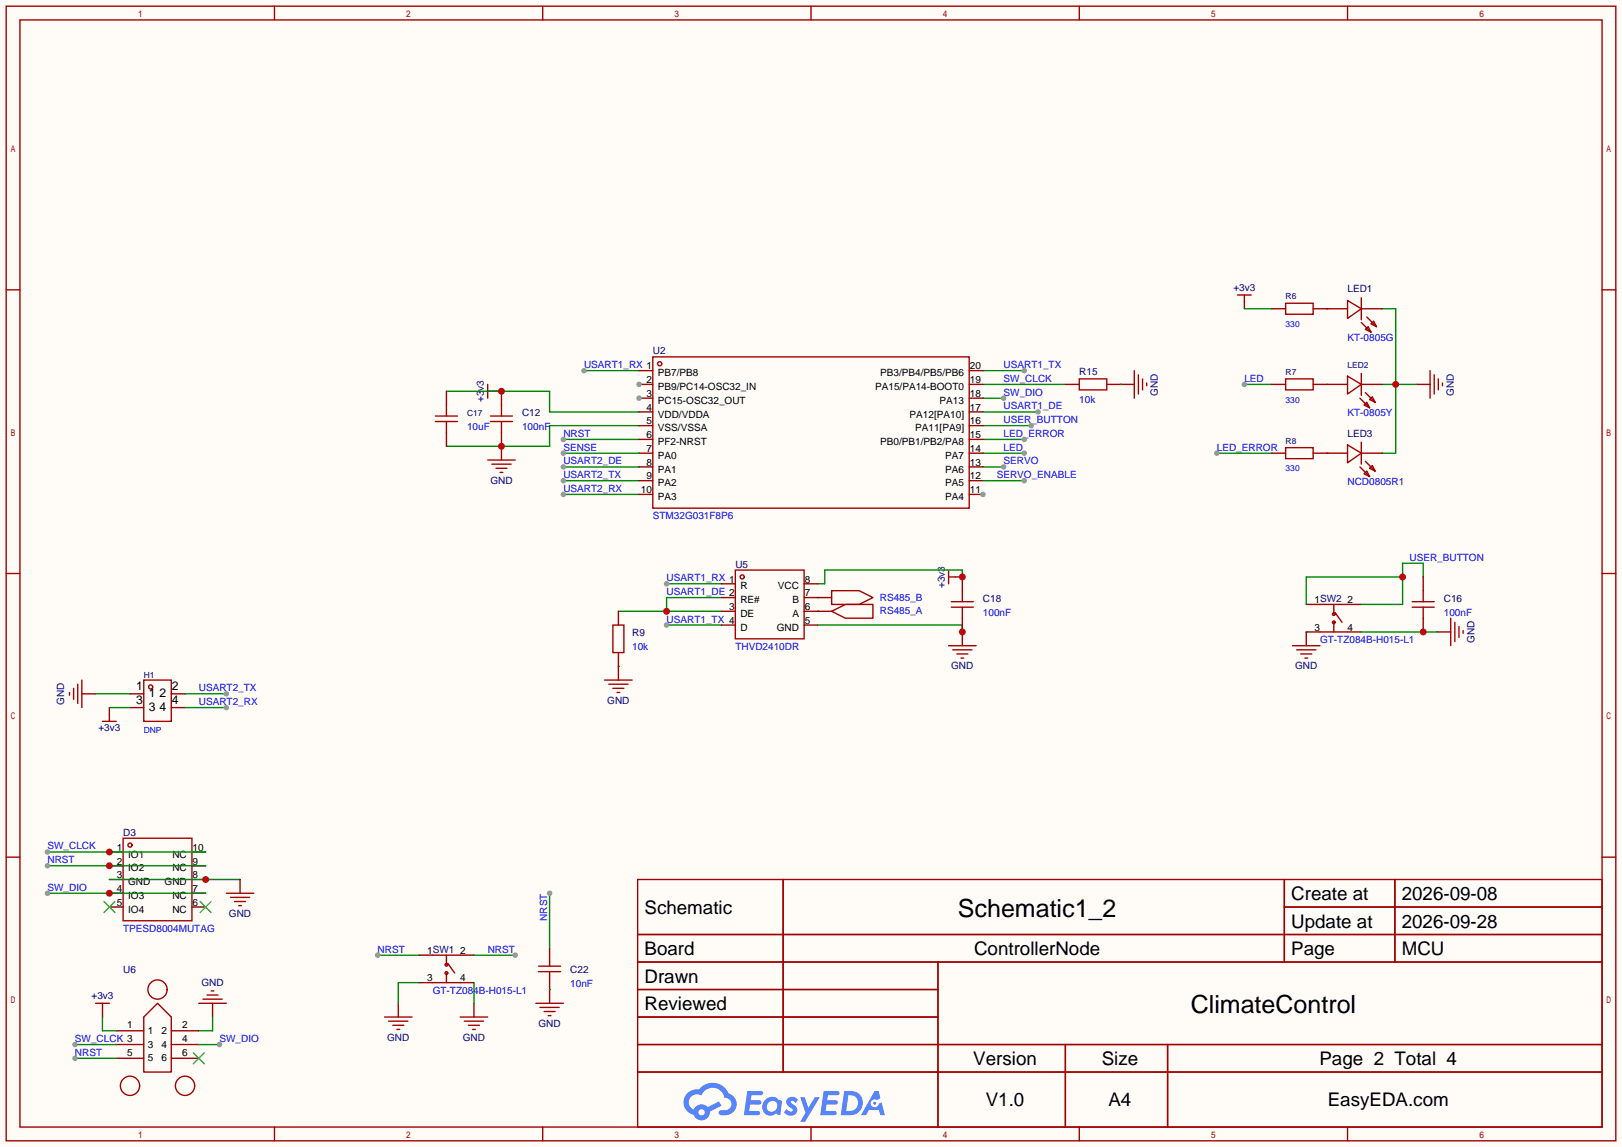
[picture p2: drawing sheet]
<svg xmlns="http://www.w3.org/2000/svg" width="299mm" height="212mm" viewBox="0 0 299 212" stroke-linecap="round" stroke-linejoin="round" font-family="sans-serif">
<path d="M0 0h299.5v211.8h-299.5z" fill="#fffcf7"/>
<g fill="none" stroke="#a10000" stroke-width=".25">
<path d="M1.1 1.1h297.2v209.6h-297.2zM3.7 3.7h292.1v204.5h-292.1zM50.7 1.1v2.6M100.2 1.1v2.6M149.7 1.1v2.6M199.3 1.1v2.6M248.8 1.1v2.6M1.1 53.5h2.6M295.8 53.5h2.5M1.1 105.9h2.6M295.8 105.9h2.5M1.1 158.3h2.6"/>
<path d="M295.8 158.3h2.5M117.7 162.4h178.1v45.8h-178.1zM117.7 172.6h178.1M117.7 177.7h178.1M144.6 162.4v35.6M173.2 177.7v30.5M237.1 162.4v15.3M237.1 167.5h58.7M257.5 162.4v15.3M117.7 182.8h55.5M117.7 192.9h178.1M117.7 187.8h55.5"/>
<path d="M117.7 198h178.1M196.7 192.9v15.3M215.6 192.9v15.3M50.7 208.2v2.5M100.2 208.2v2.5M149.7 208.2v2.5M199.3 208.2v2.5M248.8 208.2v2.5"/>
</g>
<g fill="#5487ff">
<path d="M145.5 202.8a1.3 1.3 0 0 1 1.8 .3l-.4 .6a.54 .54 0 0 0-.9-.2l.1 .2a1.58 1.58 0 0 1 1.1 1.6 1.43 1.43 0 0 1-2.5 .1l.5-.6a.64 .64 0 0 0 .5 .5 .64 .64 0 0 0 .7-.3l-.2-.2a1.6 1.6 0 0 1-1-1.6z"/>
<path d="M147.7 202.7h.9l.7 1.9 1.1-1.9h.9l-2.7 4.5h-.9l1-1.7z"/>
<path d="M138 201.5h1.6a1.31 1.31 0 0 1 1.2 .2 .4 .4 0 0 1-.3 .6h-1.8l-.1 .9h1.6a.4 .4 0 0 1 .4 .4 .4 .4 0 0 1-.4 .4h-1.7l-.2 1.2h.8a1.23 1.23 0 0 1 1.2 .2 .39 .39 0 0 1-.3 .6h-2.7z"/>
<path d="M152.1 201.5h1.6a1.32 1.32 0 0 1 1.3 .2 .39 .39 0 0 1-.4 .6h-1.7l-.2 .9h1.7a.4 .4 0 0 1 .3 .4 .4 .4 0 0 1-.4 .4h-1.7l-.2 1.2h.8a1.23 1.23 0 0 1 1.2 .2 .39 .39 0 0 1-.3 .6h-2.7z"/>
<path d="M161.5 201.5h.7l.4 1.3-.7 .4a.75 .75 0 0 0-1.1 .3 .75 .75 0 0 0 .5 1 .75 .75 0 0 0 .9-.6l.6-.3 .6 2.4h-.9l-.2-1h-1.9l-.5 1h-.9z"/>
<path d="M155.9 201.5l-.7 4.5h1.5a2.27 2.27 0 0 0 2.6-2.3 2.27 2.27 0 0 0-2.7-2.2zM156.6 202.3a1.5 1.5 0 0 1 1.8 1.5 1.5 1.5 0 0 1-1.9 1.4h-.3z"/>
<path d="M141.3 203.1a1.62 1.62 0 0 0-.4 2.1 1.62 1.62 0 0 0 2 .7l.4-.3 .3 .3 .5 .1 .3-2.5-.2-.3h-.4a1.58 1.58 0 0 0-2.5-.1zM141.9 203.6a.99 .99 0 0 1 1.6 .3 .99 .99 0 0 1-.9 1.4 .94 .94 0 0 1-1-.5 .94 .94 0 0 1 .3-1.2z"/>
<path d="M126.9 201.9a2.37 2.37 0 0 0 1.2 4 1.54 1.54 0 0 0 1.7 1 1.54 1.54 0 0 0 1.3-1.6l2.1-1.1-.5-.8-2 1.1a1.57 1.57 0 0 0-2.6 .4 1.5 1.5 0 0 1-.8-2.1 1.5 1.5 0 0 1 2.2-.5 2.23 2.23 0 0 1 2.3-1.4 2.23 2.23 0 0 1 2 1.8 1.16 1.16 0 0 1 1.2 1.1 1.16 1.16 0 0 1-1 1.3h-.7a.47 .47 0 0 0-.6 .3 .47 .47 0 0 0 .4 .6 2.23 2.23 0 0 0 2.3-.7 2.23 2.23 0 0 0 .4-2.3 2.16 2.16 0 0 0-1.3-1.1 3.2 3.2 0 0 0-5.4-.7l-1.2 .1zM129 205.4a.58 .58 0 0 1 1.1 0 .58 .58 0 0 1-1.1 0z"/>
<circle cx="161.5" cy="203.8" r=".28"/>
</g>
<path d="M229.7 55.8v1.2M91.3 72.3h1.3M176.4 106.6h1.3M20.2 130.7v1.3M18.9 186.6v1.2M21.5 190.4h5M21.5 192.9h5M21.5 195.5h5M31.6 190.4h5.1M31.6 192.9h5.1M31.6 195.5h5.1M39.2 185.3v2.5" fill="none" stroke="#870000" stroke-width=".25"/>
<g fill="none" stroke="#a10000" stroke-width=".25">
<path d="M228.5 54.5h2.5M229.7 54.5v1.3M90 71v2.5M90 72.3h1.3M175.1 105.3v2.5M175.1 106.6h1.3M18.9 133.2h2.6M20.2 132v1.2M17.7 185.3h2.5M18.9 185.3v1.3M26.5 187.8l2.6-2.5 2.5 2.5v10.2h-5.1zM36.7 185.3h5.1"/>
<path d="M37.5 184.5h3.5M38.2 183.8h2.1M39 183h.5"/>
<circle cx="29.1" cy="182.8" r="1.78"/>
<circle cx="24" cy="200.5" r="1.78"/>
<circle cx="34.2" cy="200.5" r="1.78"/>
</g>
<path d="M35.7 194.4l2 2.1M37.7 194.4l-2 2.1" fill="none" stroke="#3c3" stroke-width=".25"/>
<path d="M13.8 192.9h7.7M18.9 187.8v2.6h2.6M39.2 187.8v2.6h-2.5" fill="none" stroke="#008700" stroke-width=".25"/>
<circle cx="13.8" cy="192.9" r=".51" fill="#999"/>
<path d="M36.7 192.9h3.8" fill="none" stroke="#008700" stroke-width=".25"/>
<circle cx="40.5" cy="192.9" r=".51" fill="#999"/>
<path d="M13.8 195.5h7.7" fill="none" stroke="#008700" stroke-width=".25"/>
<circle cx="13.8" cy="195.5" r=".51" fill="#999"/>
<g fill="none" stroke="#a10000" stroke-width=".25">
<path d="M22.7 154.8h12.7v15.3h-12.7z"/>
<circle cx="24" cy="156.1" r=".38"/>
</g>
<path d="M20.2 157.4h2.5M20.2 159.9h2.5M35.4 157.4h2.6M35.4 159.9h2.6M20.2 162.4h2.5M20.2 165h2.5M20.2 167.5h2.5M35.4 162.4h2.6M35.4 165h2.6M35.4 167.5h2.6" fill="none" stroke="#870000" stroke-width=".25"/>
<path d="M19.2 166.5l2 2M21.2 166.5l-2 2M37 166.5l2 2M39 166.5l-2 2" fill="none" stroke="#3c3" stroke-width=".25"/>
<path d="M8.8 157.4h29.2" fill="none" stroke="#008700" stroke-width=".25"/>
<circle cx="20.2" cy="157.4" r=".63" fill="#c00"/>
<circle cx="8.8" cy="157.4" r=".51" fill="#999"/>
<path d="M8.8 159.9h29.2" fill="none" stroke="#008700" stroke-width=".25"/>
<circle cx="20.2" cy="159.9" r=".63" fill="#c00"/>
<circle cx="8.8" cy="159.9" r=".51" fill="#999"/>
<path d="M8.8 165h29.2" fill="none" stroke="#008700" stroke-width=".25"/>
<circle cx="20.2" cy="165" r=".63" fill="#c00"/>
<circle cx="8.8" cy="165" r=".51" fill="#999"/>
<path d="M20.2 162.4h24.1" fill="none" stroke="#008700" stroke-width=".25"/>
<circle cx="38" cy="162.4" r=".63" fill="#c00"/>
<path d="M241.2 116.7v2.6M44.3 162.4v2.6M73.5 185.3v2.5M87.5 185.3v2.5M101.5 182.8v2.5" fill="none" stroke="#870000" stroke-width=".25"/>
<g fill="none" stroke="#a10000" stroke-width=".25">
<path d="M238.6 119.3h5.1M239.4 120h3.6M240.2 120.8h2M240.9 121.5h.5M41.8 165h5.1M42.5 165.7h3.6M43.3 166.5h2M44.1 167.3h.5M71 187.8h5.1M71.8 188.6h3.5M72.5 189.4h2M73.3 190.1h.5"/>
<path d="M85 187.8h5M85.7 188.6h3.6M86.5 189.4h2M87.2 190.1h.6M98.9 185.3h5.1M99.7 186.1h3.6M100.5 186.8h2M101.2 187.6h.5"/>
</g>
<path d="M104 81.2h14" fill="none" stroke="#008700" stroke-width=".25"/>
<circle cx="104" cy="81.2" r=".51" fill="#999"/>
<path d="M206.9 71h2.5M261.5 71h2.5M92.6 82.4v2.6M177.7 116.7v2.6M265.3 116.7h2.5M15.1 128.1h2.6M114.2 123.1v2.5" fill="none" stroke="#870000" stroke-width=".25"/>
<g fill="none" stroke="#a10000" stroke-width=".25">
<path d="M209.4 68.5v5M210.2 69.2v3.6M210.9 70v2M211.7 70.7v.5M264 68.5v5M264.8 69.2v3.6M265.6 70v2M266.3 70.7v.5M90 85h5.1M90.8 85.7h3.6M91.6 86.5h2M92.3 87.2h.5"/>
<path d="M175.1 119.3h5.1M267.8 114.2v5.1M268.6 114.9v3.6M269.4 115.7v2M270.1 116.5v.5M12.8 127.9v.5M13.6 127.1v2.1M14.4 126.4v3.5M15.1 125.6v5.1M111.6 125.6h5.1M112.4 126.4h3.6M113.2 127.1h2"/>
<path d="M113.9 127.9h.5M175.9 120h3.6M176.7 120.8h2M177.4 121.5h.5"/>
</g>
<path d="M82.4 72.3h19.1v3.8h16.5M118 78.6h-16.5v3.8h-19.1M181.5 71h15.2M181.5 73.5h3.8" fill="none" stroke="#008700" stroke-width=".25"/>
<circle cx="185.3" cy="73.5" r=".51" fill="#999"/>
<g fill="none" stroke="#a10000" stroke-width=".25">
<path d="M243.7 116.7h5.1M243.7 111.6h5.1M246.3 111.6v1.8M246.3 114.9v1.8M246.5 113.2l1.3 1.7M79.9 176.4h5.1M82.4 176.4v1.8M82.4 179.7v1.8M82.7 177.9l1.2 1.8M79.9 181.5h5.1"/>
<circle cx="246.3" cy="113.4" r=".25"/>
<circle cx="246.3" cy="114.9" r=".25"/>
<circle cx="82.4" cy="179.7" r=".25"/>
<circle cx="82.4" cy="178.2" r=".25"/>
</g>
<path d="M241.2 116.7h2.5M241.2 111.6h2.5M248.8 116.7h2.5M248.8 111.6h2.5M77.3 176.4h2.6M85 176.4h2.5M77.3 181.5h2.6M85 181.5h2.5" fill="none" stroke="#870000" stroke-width=".25"/>
<path d="M101.5 165v10.1" fill="none" stroke="#008700" stroke-width=".25"/>
<circle cx="101.5" cy="165" r=".51" fill="#999"/>
<path d="M107.8 68.5h10.2" fill="none" stroke="#008700" stroke-width=".25"/>
<circle cx="107.8" cy="68.5" r=".51" fill="#999"/>
<path d="M181.5 76.1h10.1" fill="none" stroke="#008700" stroke-width=".25"/>
<circle cx="191.6" cy="76.1" r=".51" fill="#999"/>
<path d="M181.5 68.5h7.6" fill="none" stroke="#008700" stroke-width=".25"/>
<circle cx="189.1" cy="68.5" r=".51" fill="#999"/>
<path d="M181.5 81.2h7.6" fill="none" stroke="#008700" stroke-width=".25"/>
<circle cx="189.1" cy="81.2" r=".51" fill="#999"/>
<path d="M181.5 83.7h7.6" fill="none" stroke="#008700" stroke-width=".25"/>
<circle cx="189.1" cy="83.7" r=".51" fill="#999"/>
<path d="M181.5 86.2h3.8" fill="none" stroke="#008700" stroke-width=".25"/>
<circle cx="185.3" cy="86.2" r=".51" fill="#999"/>
<path d="M104 88.8h14" fill="none" stroke="#008700" stroke-width=".25"/>
<circle cx="104" cy="88.8" r=".51" fill="#999"/>
<path d="M104 91.3h14" fill="none" stroke="#008700" stroke-width=".25"/>
<circle cx="104" cy="91.3" r=".51" fill="#999"/>
<path d="M123.1 107.8h10.1" fill="none" stroke="#008700" stroke-width=".25"/>
<circle cx="123.1" cy="107.8" r=".51" fill="#999"/>
<path d="M114.2 112.9h19M133.2 110.4h-10.1v2.5" fill="none" stroke="#008700" stroke-width=".25"/>
<circle cx="123.1" cy="112.9" r=".63" fill="#c00"/>
<path d="M123.1 115.4h10.1" fill="none" stroke="#008700" stroke-width=".25"/>
<circle cx="123.1" cy="115.4" r=".51" fill="#999"/>
<path d="M255.1 57h2.6v26.7h-2.6M255.1 71h6.4M151 112.9h.1M151 110.4h.1M151 115.4h26.7v1.3M177.7 106.6v-1.3h-25.4v2.5h-1.3M114.2 123.1h.1" fill="none" stroke="#008700" stroke-width=".25"/>
<path d="M151 112.9h2.5M151 110.4h2.5" fill="none" stroke="#870000" stroke-width=".25"/>
<path d="M153.5 112.9l2.6-1.3h5.1v2.6h-5.1zM153.5 109.1h5.1l2.6 1.3-2.6 1.2h-5.1z" fill="none" stroke="#a10000" stroke-width=".25"/>
<circle cx="257.7" cy="71" r=".63" fill="#c00"/>
<path d="M69.7 176.4h7.6" fill="none" stroke="#008700" stroke-width=".25"/>
<circle cx="69.7" cy="176.4" r=".51" fill="#999"/>
<path d="M245 57h.1M245 71h.1M224.7 83.7h10.1M245 83.7h.1M77.3 181.5h-3.8v3.8" fill="none" stroke="#008700" stroke-width=".25"/>
<circle cx="224.7" cy="83.7" r=".51" fill="#999"/>
<path d="M229.7 71h5.1" fill="none" stroke="#008700" stroke-width=".25"/>
<circle cx="229.7" cy="71" r=".51" fill="#999"/>
<path d="M229.7 57h5.1M251.3 116.7h14M259 106.6h-17.8v5M262.8 106.6v-2.6h-3.8v7.6h-7.7" fill="none" stroke="#008700" stroke-width=".25"/>
<circle cx="259" cy="106.6" r=".63" fill="#c00"/>
<path d="M181.5 78.6h8.9" fill="none" stroke="#008700" stroke-width=".25"/>
<circle cx="190.4" cy="78.6" r=".51" fill="#999"/>
<path d="M104 86.2h14" fill="none" stroke="#008700" stroke-width=".25"/>
<circle cx="104" cy="86.2" r=".51" fill="#999"/>
<g fill="none" stroke="#a10000" stroke-width=".25">
<path d="M26.5 125.6h5.1v7.6h-5.1z"/>
<circle cx="27.8" cy="126.9" r=".38"/>
</g>
<path d="M24 128.1h2.5M24 130.7h2.5M31.6 128.1h2.6M31.6 130.7h2.6" fill="none" stroke="#870000" stroke-width=".25"/>
<path d="M34.2 130.7h7.6" fill="none" stroke="#008700" stroke-width=".25"/>
<circle cx="41.8" cy="130.7" r=".51" fill="#999"/>
<path d="M34.2 128.1h7.6" fill="none" stroke="#008700" stroke-width=".25"/>
<circle cx="41.8" cy="128.1" r=".51" fill="#999"/>
<path d="M17.7 128.1h6.3M20.2 130.7h3.8M87.5 176.4h7.6" fill="none" stroke="#008700" stroke-width=".25"/>
<circle cx="95.1" cy="176.4" r=".51" fill="#999"/>
<path d="M241.2 116.7h.1M87.5 181.5v3.8" fill="none" stroke="#008700" stroke-width=".25"/>
<path d="M178.9 68.5h2.6M178.9 71h2.6M178.9 73.5h2.6M178.9 76.1h2.6M178.9 78.6h2.6M178.9 81.2h2.6M178.9 83.7h2.6M178.9 86.2h2.6M178.9 88.8h2.6M178.9 91.3h2.6" fill="none" stroke="#870000" stroke-width=".25"/>
<circle cx="181.5" cy="91.3" r=".51" fill="#999"/>
<path d="M118 78.6h2.5M118 76.1h2.5M118 73.5h2.5M118 91.3h2.5M118 88.8h2.5M118 86.2h2.5M118 83.7h2.5M118 81.2h2.5" fill="none" stroke="#870000" stroke-width=".25"/>
<circle cx="118" cy="73.5" r=".51" fill="#999"/>
<path d="M118 71h2.5" fill="none" stroke="#870000" stroke-width=".25"/>
<circle cx="118" cy="71" r=".51" fill="#999"/>
<path d="M92.6 72.3v2.5M118 68.5h2.5" fill="none" stroke="#870000" stroke-width=".25"/>
<g fill="none" stroke="#a10000" stroke-width=".25">
<path d="M92.6 77.9v2M120.5 65.9h58.4v28h-58.4z"/>
<circle cx="121.8" cy="67.2" r=".38"/>
</g>
<circle cx="92.6" cy="72.3" r=".63" fill="#c00"/>
<path d="M90.6 76.8h4M92.6 74.8v2" fill="none" stroke="#a10000" stroke-width=".25"/>
<path d="M92.6 79.9v2.5" fill="none" stroke="#870000" stroke-width=".25"/>
<circle cx="92.6" cy="82.4" r=".63" fill="#c00"/>
<path d="M90.6 77.9h4M177.7 112.1v2.1" fill="none" stroke="#a10000" stroke-width=".25"/>
<path d="M177.7 106.6v2.5" fill="none" stroke="#870000" stroke-width=".25"/>
<circle cx="177.7" cy="106.6" r=".63" fill="#c00"/>
<path d="M175.6 111.1h4.1M177.7 109.1v2" fill="none" stroke="#a10000" stroke-width=".25"/>
<path d="M177.7 114.2v2.5" fill="none" stroke="#870000" stroke-width=".25"/>
<circle cx="177.7" cy="116.7" r=".63" fill="#c00"/>
<path d="M175.6 112.1h4.1M260.7 111.1h4.1M262.8 109.1v2M262.8 112.1v2.1" fill="none" stroke="#a10000" stroke-width=".25"/>
<path d="M262.8 106.6v2.5M262.8 114.2v2.5" fill="none" stroke="#870000" stroke-width=".25"/>
<circle cx="262.8" cy="116.7" r=".63" fill="#c00"/>
<path d="M237.4 56h5v2h-5zM237.4 70h5v2h-5zM237.4 82.7h5v2h-5zM260.7 112.1h4.1" fill="none" stroke="#a10000" stroke-width=".25"/>
<path d="M234.8 57h2.6M242.4 57h2.6M234.8 71h2.6M242.4 71h2.6M234.8 83.7h2.6M242.4 83.7h2.6" fill="none" stroke="#870000" stroke-width=".25"/>
<path d="M181.5 88.8h7.6" fill="none" stroke="#008700" stroke-width=".25"/>
<circle cx="189.1" cy="88.8" r=".51" fill="#999"/>
<path d="M82.4 72.3v2.5M82.4 79.9v2.5M196.7 71h2.6M204.3 71h2.6M114.2 112.9v2.5M114.2 120.5v2.6M101.5 175.1v2.6M101.5 180.2v2.6" fill="none" stroke="#870000" stroke-width=".25"/>
<path d="M80.4 77.9h4.1M80.4 76.8h4.1M82.4 74.8v2M82.4 77.9v2M199.3 70h5v2h-5zM113.2 115.4h2v5.1h-2zM99.4 179.5h4.1M99.4 178.4h4.1M101.5 177.7v.7M101.5 179.5v.7" fill="none" stroke="#a10000" stroke-width=".25"/>
<path d="M206.9 71h.1M104 83.7h14M101.5 182.8h.1" fill="none" stroke="#008700" stroke-width=".25"/>
<circle cx="104" cy="83.7" r=".51" fill="#999"/>
<g fill="none" stroke="#a10000" stroke-width=".25">
<path d="M248.8 55.5l2.5 1.5-2.5 1.8zM251.3 55v4.1M251.3 59.6l1.8 1.7M252.3 58.5l1.8 1.8M253.1 59.8l.5-.5 .5 1zM248.8 69.5l2.5 1.5-2.5 1.8zM251.1 73.5l1.8 1.8M251.3 69v4M251.8 74.8l.5-.5 .6 1zM252.1 60.8l.5-.5 .5 1zM252.1 72.5l1.8 1.8M252.9 73.8l.5-.5 .5 1z"/>
<path d="M248.8 82.2l2.5 1.5-2.5 1.8zM251.1 86.2l1.8 1.8M251.3 81.7v4M251.8 87.5l.5-.5 .6 1zM252.1 85.2l1.8 1.8M252.9 86.5l.5-.5 .5 1zM135.8 105.3h12.7v12.7h-12.7z"/>
<circle cx="137" cy="106.6" r=".38"/>
</g>
<g fill="none" stroke="#870000" stroke-width=".25">
<path d="M245 57h3.8M251.3 57h3.8M245 71h3.8M251.3 71h3.8M245 83.7h3.8M251.3 83.7h3.8M133.2 107.8h2.6M133.2 110.4h2.6M133.2 112.9h2.6M133.2 115.4h2.6M148.5 107.8h2.5M148.5 110.4h2.5"/>
<path d="M148.5 112.9h2.5M148.5 115.4h2.5"/>
</g>
<g font-size="4.6">
<text x="176.9" y="169.4">Schematic1_2</text>
<text x="219.8" y="187.1">ClimateControl</text>
</g>
<g font-size="3.5">
<text x="238.4" y="166.2">Create at</text>
<text x="258.8" y="166.2">2026-09-08</text>
<text x="119" y="168.8">Schematic</text>
<text x="238.4" y="171.3">Update at</text>
<text x="258.8" y="171.3">2026-09-28</text>
<text x="119" y="176.4">Board</text>
<text x="179.8" y="176.4">ControllerNode</text>
<text x="238.4" y="176.4">Page</text>
<text x="258.8" y="176.4">MCU</text>
<text x="119" y="181.5">Drawn</text>
<text x="119" y="186.6">Reviewed</text>
<text x="179.7" y="196.7">Version</text>
<text x="203.4" y="196.7">Size</text>
<text x="243.6" y="196.7">Page 2 Total 4</text>
<text x="182" y="204.3">V1.0</text>
<text x="204.7" y="204.3">A4</text>
<text x="245.1" y="204.3">EasyEDA.com</text>
</g>
<g font-size="2.2">
<text x="25.2" y="127.4">1</text>
<text x="25.2" y="130">3</text>
<text x="27.5" y="128.7">1</text>
<text x="27.5" y="131.2">3</text>
<text x="29.4" y="131.2">4</text>
<text x="29.4" y="128.7">2</text>
<text x="31.7" y="130">4</text>
<text x="31.7" y="127.4">2</text>
</g>
<g font-size="1.8" fill="#000080">
<text x="227.7" y="53.8">+3v3</text>
<text x="248.8" y="54">LED1</text>
<text x="120.5" y="65.5">U2</text>
<text x="199.3" y="69.3">R15</text>
<text x="89.3" y="74.3" transform="rotate(-90 89.3 74.3)">+3v3</text>
<text x="96.4" y="76.9">C12</text>
<text x="213.8" y="73" transform="rotate(-90 213.8 73)">GND</text>
<text x="268.4" y="73" transform="rotate(-90 268.4 73)">GND</text>
<text x="248.8" y="80.7">LED3</text>
<text x="90.5" y="89.3">GND</text>
<text x="135.8" y="104.8">U5</text>
<text x="174.4" y="108.6" transform="rotate(-90 174.4 108.6)">+3v3</text>
<text x="181.5" y="111.2">C18</text>
<text x="266.6" y="111.2">C16</text>
<text x="116.7" y="117.5">R9</text>
<text x="272.2" y="118.8" transform="rotate(-90 272.2 118.8)">GND</text>
<text x="175.6" y="123.6">GND</text>
<text x="239.1" y="123.6">GND</text>
<text x="11.9" y="130.2" transform="rotate(-90 11.9 130.2)">GND</text>
<text x="112.1" y="130">GND</text>
<text x="18.2" y="135">+3v3</text>
<text x="22.7" y="154.4">D3</text>
<text x="42.3" y="169.3">GND</text>
<text x="22.7" y="179.8">U6</text>
<text x="105.3" y="179.8">C22</text>
<text x="16.9" y="184.6">+3v3</text>
<text x="37.2" y="182">GND</text>
<text x="99.4" y="189.7">GND</text>
<text x="71.5" y="192.2">GND</text>
<text x="85.4" y="192.2">GND</text>
</g>
<g font-size="1.8" fill="#00f">
<text x="248.8" y="62.9">KT-0805G</text>
<text x="107.8" y="68">USART1_RX 1</text>
<text x="185.3" y="70.5">SW_CLCK</text>
<text x="185.3" y="68">USART1_TX</text>
<text x="229.7" y="70.5">LED</text>
<text x="185.3" y="73.1">SW_DIO</text>
<text x="185.3" y="75.6">USART1_DE</text>
<text x="199.3" y="74.3">10k</text>
<text x="248.8" y="76.9">KT-0805Y</text>
<text x="86.2" y="79.4">10uF</text>
<text x="96.4" y="79.4">100nF</text>
<text x="104" y="80.7">NRST</text>
<text x="104" y="83.2">SENSE</text>
<text x="185.3" y="80.7">LED_ERROR</text>
<text x="185.3" y="83.2">LED</text>
<text x="185.3" y="78.2">USER_BUTTON</text>
<text x="224.7" y="83.2">LED_ERROR</text>
<text x="104" y="88.3">USART2_TX</text>
<text x="104" y="85.8">USART2_DE</text>
<text x="184" y="88.3">SERVO_ENABLE</text>
<text x="185.3" y="85.8">SERVO</text>
<text x="248.8" y="89.6">NCD0805R1</text>
<text x="104" y="90.9">USART2_RX</text>
<text x="120.5" y="95.9">STM32G031F8P6</text>
<text x="123.1" y="107.4">USART1_RX 1</text>
<text x="260.2" y="103.6">USER_BUTTON</text>
<text x="123.1" y="109.9">USART1_DE 2</text>
<text x="162.4" y="113.5">RS485_A</text>
<text x="162.4" y="110.9">RS485_B</text>
<text x="181.5" y="113.7">100nF</text>
<text x="266.6" y="113.7">100nF</text>
<text x="123.1" y="115">USART1_TX 4</text>
<text x="243.7" y="118.8">GT-TZ084B-H015-L1</text>
<text x="116.7" y="120.1">10k</text>
<text x="135.8" y="120.1">THVD2410DR</text>
<text x="36.7" y="130.2">USART2_RX</text>
<text x="36.7" y="127.7">USART2_TX</text>
<text x="8.8" y="156.9">SW_CLCK</text>
<text x="8.8" y="159.4">NRST</text>
<text x="8.8" y="164.5">SW_DIO</text>
<text x="22.7" y="172.1">TPESD8004MUTAG</text>
<text x="101" y="170.1" transform="rotate(-90 101 170.1)">NRST</text>
<text x="69.7" y="175.9">NRST</text>
<text x="90" y="175.9">NRST</text>
<text x="79.9" y="183.6">GT-TZ084B-H015-L1</text>
<text x="105.3" y="182.3">10nF</text>
<text x="13.8" y="192.5">SW_CLCK 3</text>
<text x="13.8" y="195">NRST</text>
<text x="40.5" y="192.5">SW_DIO</text>
</g>
<g font-size="1.8">
<text x="119.4" y="70.8">2</text>
<text x="121.5" y="69.5">PB7/PB8</text>
<text x="162.5" y="69.5">PB3/PB4/PB5/PB6</text>
<text x="179.1" y="68.2">20</text>
<text x="179.1" y="70.8">19</text>
<text x="119.4" y="75.8">4</text>
<text x="119.4" y="73.3">3</text>
<text x="121.5" y="77.1">VDD/VDDA</text>
<text x="121.5" y="74.6">PC15-OSC32_OUT</text>
<text x="121.5" y="72">PB9/PC14-OSC32_IN</text>
<text x="161.6" y="72">PA15/PA14-BOOT0</text>
<text x="167.9" y="77.1">PA12[PA10]</text>
<text x="173.5" y="74.6">PA13</text>
<text x="179.1" y="73.3">18</text>
<text x="179.1" y="75.8">17</text>
<text x="119.4" y="83.5">7</text>
<text x="119.4" y="80.9">6</text>
<text x="119.4" y="78.4">5</text>
<text x="121.5" y="82.2">PF2-NRST</text>
<text x="121.5" y="79.7">VSS/VSSA</text>
<text x="162.5" y="82.2">PB0/PB1/PB2/PA8</text>
<text x="169" y="79.7">PA11[PA9]</text>
<text x="179.1" y="78.4">16</text>
<text x="179.1" y="80.9">15</text>
<text x="179.1" y="83.5">14</text>
<text x="119.4" y="88.5">9</text>
<text x="119.4" y="86">8</text>
<text x="121.5" y="89.8">PA2</text>
<text x="121.5" y="87.3">PA1</text>
<text x="121.5" y="84.7">PA0</text>
<text x="174.5" y="84.7">PA7</text>
<text x="174.5" y="87.3">PA6</text>
<text x="174.5" y="89.8">PA5</text>
<text x="179.1" y="86">13</text>
<text x="179.1" y="88.5">12</text>
<text x="118.3" y="91.1">10</text>
<text x="121.5" y="92.4">PA3</text>
<text x="174.5" y="92.4">PA4</text>
<text x="179.1" y="91.1">11</text>
<text x="148.6" y="107.6">8</text>
<text x="134.6" y="112.7">3</text>
<text x="136.7" y="108.9">R</text>
<text x="136.7" y="111.4">RE#</text>
<text x="136.7" y="113.9">DE</text>
<text x="143.6" y="108.9">VCC</text>
<text x="146.3" y="113.9">A</text>
<text x="146.3" y="111.4">B</text>
<text x="148.6" y="112.7">6</text>
<text x="148.6" y="110.1">7</text>
<text x="242.7" y="111.4">1SW2</text>
<text x="248.8" y="111.4">2</text>
<text x="136.7" y="116.5">D</text>
<text x="143.4" y="116.5">GND</text>
<text x="148.6" y="115.2">5</text>
<text x="242.7" y="116.5">3</text>
<text x="248.8" y="116.5">4</text>
<text x="21.6" y="157.1">1</text>
<text x="21.6" y="159.7">2</text>
<text x="23.7" y="158.4">IO1</text>
<text x="23.7" y="160.9">IO2</text>
<text x="31.8" y="160.9">NC</text>
<text x="31.8" y="158.4">NC</text>
<text x="35.6" y="159.7">9</text>
<text x="35.6" y="157.1">10</text>
<text x="21.6" y="162.2">3</text>
<text x="21.6" y="164.7">4</text>
<text x="21.6" y="167.3">5</text>
<text x="23.7" y="163.5">GND</text>
<text x="23.7" y="166">IO3</text>
<text x="30.4" y="163.5">GND</text>
<text x="31.8" y="166">NC</text>
<text x="35.6" y="167.3">6</text>
<text x="35.6" y="164.7">7</text>
<text x="35.6" y="162.2">8</text>
<text x="23.7" y="168.6">IO4</text>
<text x="31.8" y="168.6">NC</text>
<text x="78.9" y="176.2">1SW1</text>
<text x="85" y="176.2">2</text>
<text x="78.9" y="181.3">3</text>
<text x="85" y="181.3">4</text>
<text x="23.5" y="189.9">1</text>
<text x="27.3" y="190.9">1</text>
<text x="29.8" y="190.9">2</text>
<text x="33.7" y="189.9">2</text>
<text x="23.5" y="195">5</text>
<text x="27.3" y="193.5">3</text>
<text x="27.3" y="196">5</text>
<text x="29.8" y="193.5">4</text>
<text x="29.8" y="196">6</text>
<text x="33.7" y="192.5">4</text>
<text x="33.7" y="195">6</text>
</g>
<g font-size="1.6" fill="#000080">
<text x="237.4" y="55.3">R6</text>
<text x="237.4" y="69.3">R7</text>
<text x="248.8" y="68">LED2</text>
<text x="86.2" y="76.9">C17</text>
<text x="237.4" y="82">R8</text>
<text x="26.5" y="125.1">H1</text>
</g>
<g font-size="1.6" fill="#00f">
<text x="237.4" y="60.4">330</text>
<text x="237.4" y="74.3">330</text>
<text x="237.4" y="87">330</text>
<text x="26.5" y="135.3">DNP</text>
</g>
</svg>
